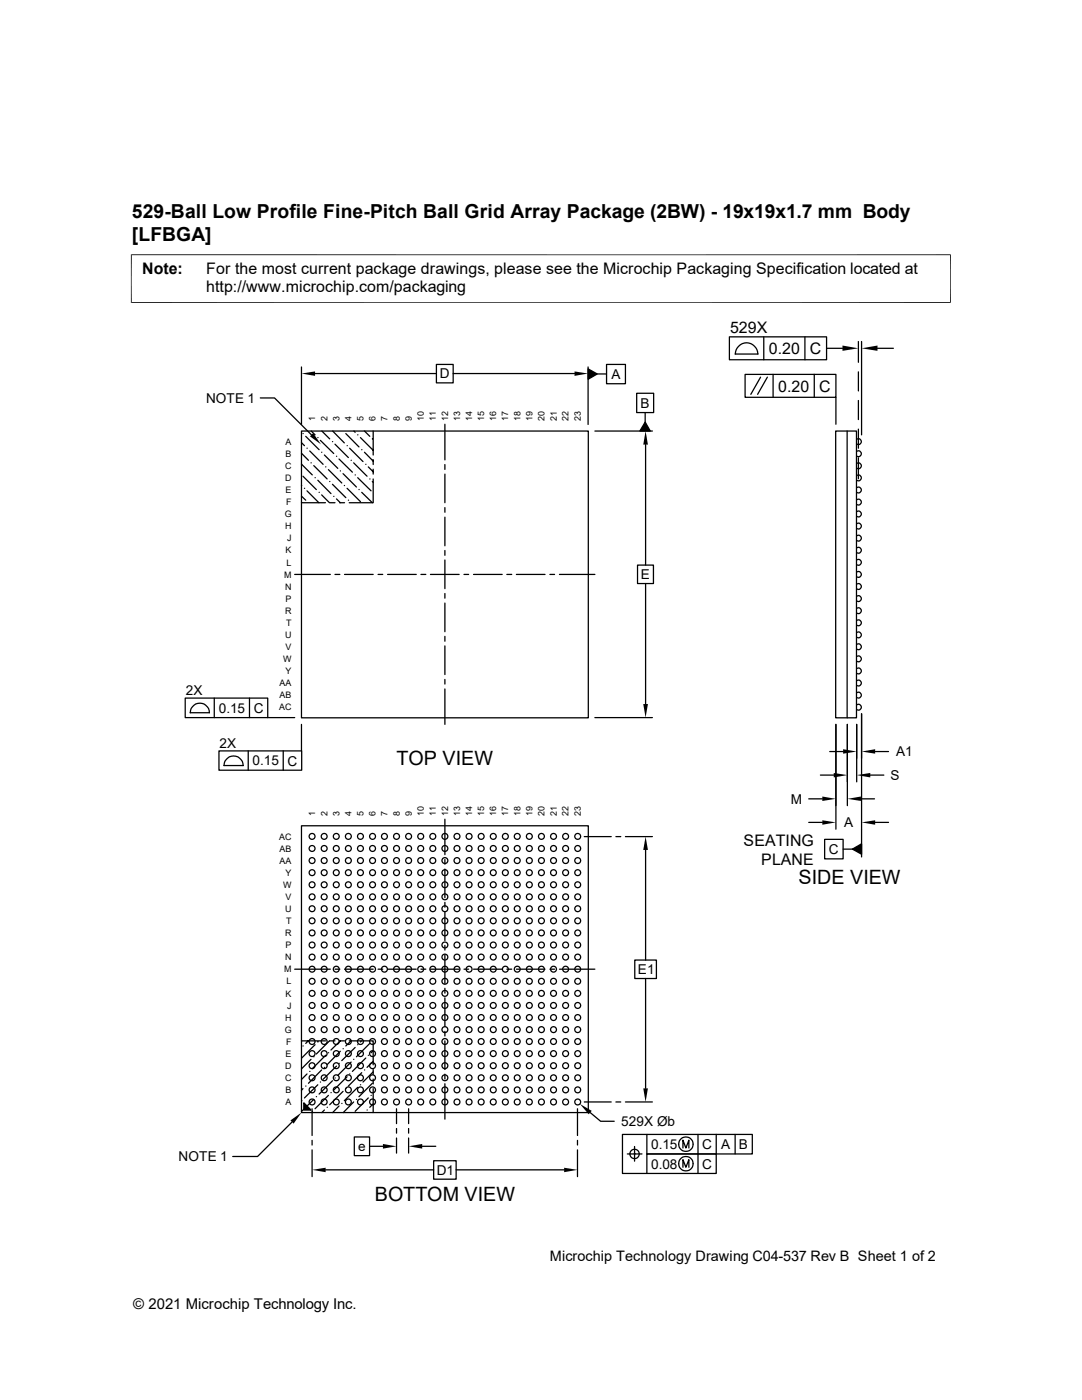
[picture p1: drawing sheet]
<svg xmlns="http://www.w3.org/2000/svg" width="216mm" height="279mm" viewBox="0 0 216 279" stroke-linecap="round" stroke-linejoin="round" font-family="sans-serif">
<g fill="none" stroke="#000" stroke-width=".25">
<path d="M51.9 79.4h2.9l7.3 7.4M60.2 73.2v11.5M62.9 74.5h24.2M87.1 72.7h3.3v3.7h-3.3zM90.4 74.5h24.2M117.3 73.6l1.9 1-1.9 1.1zM117.3 73.2v11.5M119.2 74.6h1.8M121 72.7h3.8v3.9h-3.8zM127 78.5h3.4v3.8h-3.4zM145.5 67.2h19.4v4.6h-19.4zM146.7 70.7h4.6"/>
<path d="M146.7 70.7a2.24 2.24 0 0 1 2.3-2.3 2.24 2.24 0 0 1 2.2 2.3M148.7 74.7h18.1v4.6h-18.1zM151.8 75.3l-2 3.4M152.4 67.2v4.6M153.1 75.3l-1.9 3.4M154.3 74.7v4.6M160.6 67.2v4.6M162.5 74.7v4.6M164.9 69.5h3.2M166.8 79.3v5.4M171.3 68.2v4.1M171.3 74.2v3.8"/>
<path d="M171.3 79.9v3.8M171.9 68.2v18.6M175.1 69.5h3.2M60.2 86h57.2v57.3h-57.2zM60.2 99l.8 .8M60.2 96.9h.1M60.2 92.6l2.1 2.2M60.2 90.5l1.4 1.4M60.2 88.3l.5 .6M60.5 95l2.6 2.7M60.5 86.5h.1M60.7 97.5h.1"/>
<path d="M61 87.1l2.7 2.6M61.3 98l2.3 2.3M61.3 89.5h.1M61.8 90l2.7 2.7M62.1 92.4h.1M62.1 86l.8 .8M62.6 92.9l2.7 2.7M62.9 95.3h.1M63.4 95.8l2.6 2.7M63.4 87.3h.1M63.7 98.3h.1M63.9 87.9l2.7 2.6"/>
<path d="M64.2 98.8l1.5 1.5M64.2 90.3h.1M64.2 86l1.6 1.6M64.7 90.8l2.7 2.7M65 93.2h.1M65.5 93.7l2.7 2.7M65.8 96.1h.1M66.3 96.6l2.7 2.7M66.3 88.1h.1M66.4 86l2.3 2.4M66.6 99.1h.1M66.8 88.6l2.7 2.7"/>
<path d="M67.1 99.6l.8 .7M67.1 91.1h.1M67.6 91.6l2.7 2.6M67.9 94h.1M68.5 94.5l2.6 2.7M68.7 96.9h.1M69 86.5l2.6 2.7M69.3 97.5l2.6 2.6M69.3 88.9h.1M69.5 99.8h.1M69.8 89.5l2.6 2.6M70.1 91.9h.1"/>
<path d="M70.6 92.4l2.6 2.6M70.6 86l.3 .3M70.9 94.8h.1M71.4 95.3l2.6 2.7M71.4 86.8h.1M71.6 97.7h.1M71.9 87.3l2.6 2.6M72.2 98.3l2.1 2M72.2 89.7h.1M72.7 90.3l1.8 1.7M72.7 86l1.1 1.1M73 92.7h.1"/>
<path d="M73.5 93.2l1 .9M73.8 95.6h.1M74.3 96.1l.2 .2M74.3 87.6h.1M74.5 95.6v4.7h-4.8M74.5 86v4.8M74.5 91.7v1M74.5 93.6v1M88.8 84.7v7.1M88.8 92.7v1M88.8 94.6v5.7M118.7 86h11.5"/>
<path d="M128.7 84.2l1.1 1.8h-2.1zM128.7 82.3v1.9M128.8 88.7v24.1M166.8 86h4.1v57.3h-4.1zM169 86v57.3M170.9 99.7a.58 .58 0 0 1 .8 .1 .58 .58 0 0 1 0 .8 .58 .58 0 0 1-.8 .1M170.9 97.3a.58 .58 0 0 1 .8 .1 .58 .58 0 0 1 0 .8 .58 .58 0 0 1-.8 .1M170.9 94.9a.58 .58 0 0 1 .8 .1 .58 .58 0 0 1 0 .8 .58 .58 0 0 1-.8 0M170.9 92.5a.58 .58 0 0 1 .8 .1 .58 .58 0 0 1 0 .8 .58 .58 0 0 1-.8 0M170.9 90.1a.58 .58 0 0 1 .8 .1 .58 .58 0 0 1 0 .7 .58 .58 0 0 1-.8 .1M170.9 87.7a.58 .58 0 0 1 .8 0 .58 .58 0 0 1 0 .8 .58 .58 0 0 1-.8 .1M171.3 85.6v3.9"/>
<path d="M171.3 91.4v4.1M58.8 114.6h7.1M60.2 100.3h4.7M65.9 100.3h.9M66.8 114.6h1M67.8 100.3h.9M68.7 114.6h5.8M75.4 114.6h1M77.3 114.6h5.8M84 114.6h1M85.9 114.6h5.7M88.8 101.3v.9"/>
<path d="M88.8 103.2v5.7M88.8 109.9v.9M88.8 111.8v5.7M88.8 118.4v1M92.6 114.6h.9M94.5 114.6h5.7M101.1 114.6h1M103 114.6h5.8M109.7 114.6h1M111.6 114.6h7.1M127.2 112.8h3.2v3.7h-3.2zM128.8 116.5v24"/>
<path d="M170.9 119a.58 .58 0 0 1 .8 .1 .58 .58 0 0 1 0 .8 .58 .58 0 0 1-.8 0M170.9 116.6a.58 .58 0 0 1 .8 .1 .58 .58 0 0 1 0 .7 .58 .58 0 0 1-.8 .1M170.9 114.2a.58 .58 0 0 1 .8 0 .58 .58 0 0 1 0 .8 .58 .58 0 0 1-.8 .1M170.9 111.8a.58 .58 0 0 1 .8 0 .58 .58 0 0 1 0 .8 .58 .58 0 0 1-.8 .1M170.9 109.3a.58 .58 0 0 1 .8 .1 .58 .58 0 0 1 0 .8 .58 .58 0 0 1-.8 .1M170.9 106.9a.58 .58 0 0 1 .8 .1 .58 .58 0 0 1 0 .8 .58 .58 0 0 1-.8 .1M170.9 104.5a.58 .58 0 0 1 .8 .1 .58 .58 0 0 1 0 .8 .58 .58 0 0 1-.8 .1M170.9 102.1a.58 .58 0 0 1 .8 .1 .58 .58 0 0 1 0 .8 .58 .58 0 0 1-.8 0M37 139.3h16.4v3.9h-16.4zM42.8 139.3v3.9M49.8 139.3v3.9M88.8 120.4v5.7"/>
<path d="M88.8 127v1M88.8 128.9v5.7M88.8 135.6v.9M88.8 137.5v7.1M170.9 138.3a.58 .58 0 0 1 .8 0 .58 .58 0 0 1 0 .8 .58 .58 0 0 1-.8 .1M170.9 135.8a.58 .58 0 0 1 .8 .1 .58 .58 0 0 1 0 .8 .58 .58 0 0 1-.8 .1M170.9 133.4a.58 .58 0 0 1 .8 .1 .58 .58 0 0 1 0 .8 .58 .58 0 0 1-.8 .1M170.9 131a.58 .58 0 0 1 .8 .1 .58 .58 0 0 1 0 .8 .58 .58 0 0 1-.8 .1M170.9 128.6a.58 .58 0 0 1 .8 .1 .58 .58 0 0 1 0 .8 .58 .58 0 0 1-.8 0M170.9 126.2a.58 .58 0 0 1 .8 .1 .58 .58 0 0 1 0 .8 .58 .58 0 0 1-.8 .1M170.9 123.8a.58 .58 0 0 1 .8 .1 .58 .58 0 0 1 0 .8 .58 .58 0 0 1-.8 .1M170.9 121.4a.58 .58 0 0 1 .8 .1 .58 .58 0 0 1 0 .8 .58 .58 0 0 1-.8 0"/>
<path d="M37.9 142.2h3.9a1.9 1.9 0 0 0-1.9-1.9 1.9 1.9 0 0 0-1.9 1.9M43.7 149.9h16.5v3.8h-16.5zM44.7 152.8h3.8a1.9 1.9 0 0 0-1.9-1.9 1.9 1.9 0 0 0-1.9 1.9M49.5 149.9v3.8M53.4 143.2h5.4M56.5 149.9v3.8M60.2 144.6v5.3M118.7 143.2h11.5M161.4 159.4h2.7M163.7 154.7h2.7M165.6 150h2.6M166.8 144.6v20.9"/>
<path d="M169.1 144.6v16.2M170.9 140.7a.58 .58 0 0 1 .8 0 .58 .58 0 0 1 0 .8 .58 .58 0 0 1-.8 .1M170.9 144.6v11.4M171.8 159.4h2.7M171.9 142.5v28.5M173.7 154.7h2.7M174.6 150h2.7M60.2 164.8h57.2v57.2h-57.2zM88.8 163.5v7.1M88.8 171.5v1M88.8 173.4v5.8M116.6 167h5.4"/>
<path d="M122.9 167h1M124.8 167h5.4M128.8 169.6v22M161.4 164.1h2.7M164.5 167.5h3.7v3.9h-3.7zM168.2 169.5h1.9M170.1 169.5l1.8-1.1v2.1zM174.6 164.1h2.7M58.8 193.4h7.1M66.8 193.4h1M68.7 193.4h5.8M75.4 193.4h1"/>
<path d="M77.3 193.4h5.8M84 193.4h1M85.9 193.4h5.7M88.8 180.1v1M88.8 182v5.7M88.8 188.7v.9M88.8 190.6v5.7M88.8 197.2v1M88.8 199.1v5.8M92.6 193.4h.9M94.5 193.4h5.7M101.1 193.4h1"/>
<path d="M103 193.4h5.8M109.7 193.4h1M111.6 193.4h7.1M126.7 191.6h4.3v3.7h-4.3zM128.8 195.3v21.9M60.2 207.7h4.7M60.2 219.7h.1M60.5 208.7h.1M60.5 217.3l-.3 .3M61 216.7h.1M61.3 214.3l-1.1 1.1M61.5 207.7l-.5 .5"/>
<path d="M61.8 213.8h.1M62.1 211.4l-1.9 1.9M62.6 210.9h.1M62.6 219.4l-2.4 2.4M62.9 208.5l-2.7 2.7M63.1 218.9h.1M63.4 207.9h.1M63.4 216.5l-2.7 2.6M63.9 215.9h.1M64.2 213.5l-2.6 2.7M64.7 213h.1M65 210.6l-2.7 2.7"/>
<path d="M65.5 210.1h.1M65.5 218.6l-2.6 2.7M65.7 207.7l-2.6 2.7M65.9 207.7h.9M66 218.1h.1M66.3 215.7l-2.6 2.7M66.8 215.1h.1M67.1 212.8l-2.6 2.6M67.6 212.2h.1M67.8 207.7h.9M67.9 207.7l-1.9 1.9M67.9 209.8l-2.6 2.7"/>
<path d="M68.5 209.3h.1M68.5 217.8l-2.7 2.7M69 217.3h.1M69.3 214.9l-2.7 2.7M69.7 207.7h4.8v4.8M69.8 214.3h.1M70 207.7l-1 1M70.1 212l-2.7 2.6M70.6 211.4h.1M70.6 219.9l-2.1 2.1M70.9 209l-2.7 2.7M71.1 219.4h.1"/>
<path d="M71.4 208.5h.1M71.4 217l-2.7 2.7M71.9 216.5h.1M72.1 207.7l-.2 .2M72.2 214.1l-2.7 2.6M72.7 213.5h.1M73 211.2l-2.7 2.6M73.5 210.6h.1M73.5 219.1l-2.6 2.7M73.8 208.2l-2.7 2.7M74 218.6h.1M74.3 216.2l-2.7 2.7"/>
<path d="M74.5 213.4v1M74.5 215.3v1M74.5 217.3v4.7M74.5 209.7l-.5 .4M74.5 211.8l-1.3 1.2M74.5 213.9l-2.1 2M88.8 205.8v1M88.8 207.7v5.7M88.8 214.4v.9M88.8 216.3v7.1M116.6 219.9h5.4M122.9 219.9h1"/>
<path d="M124.8 219.9h5.4M58.3 223.9l-6.9 6.9h-5M60.6 220.1l1.5 1.4h-1.5zM62.3 221.3v5.3M62.3 227.6v.9M62.3 229.5v5.3M62.3 221.8h.1M64.7 221.5l-.5 .5M65 233.5h21.5M65.3 221h.1M67.6 220.7l-1.2 1.3M68.2 220.2h.1"/>
<path d="M70.7 226.9h3v3.7h-3zM73.2 221.5h.1M73.7 228.8h2.7M74.5 220.3l-.7 .7M79.1 221.3v2.9M79.1 225.2v.9M79.1 227.1v3M81.5 221.3v2.9M81.5 225.2v.9M81.5 227.1v3M84.2 228.8h2.8M86.5 231.6h4.5v3.7h-4.5z"/>
<path d="M91 233.5h21.6M115.2 221.3v5.3M115.2 227.6v.9M115.2 229.5v5.3M117.8 222l2 1.8h2.8M125.2 230.3h2.9M126.6 228.8v2.9M129.1 226.4v3.9h13.8v3.9h-18.7v-7.8h25.9v3.9h-21v3.9M136.3 229.1v-1.6l.6 1.6 .6-1.6v1.6M136.3 233v-1.6l.6 1.6 .6-1.6v1.6M139.3 226.4v7.8M142.9 226.4v3.9"/>
<path d="M146.7 226.4v3.9"/>
<circle cx="62.3" cy="179" r=".59"/>
<circle cx="62.3" cy="169.3" r=".59"/>
<circle cx="62.3" cy="174.2" r=".59"/>
<circle cx="62.3" cy="171.8" r=".59"/>
<circle cx="62.3" cy="166.9" r=".59"/>
<circle cx="62.3" cy="176.6" r=".59"/>
<circle cx="64.7" cy="179" r=".59"/>
<circle cx="64.7" cy="171.8" r=".59"/>
<circle cx="64.7" cy="166.9" r=".59"/>
<circle cx="64.7" cy="176.6" r=".59"/>
<circle cx="64.7" cy="174.2" r=".59"/>
<circle cx="64.7" cy="169.3" r=".59"/>
<circle cx="67.1" cy="179" r=".59"/>
<circle cx="67.1" cy="174.2" r=".59"/>
<circle cx="67.1" cy="169.3" r=".59"/>
<circle cx="67.1" cy="171.8" r=".59"/>
<circle cx="67.1" cy="166.9" r=".59"/>
<circle cx="67.1" cy="176.6" r=".59"/>
<circle cx="69.5" cy="179" r=".59"/>
<circle cx="69.5" cy="169.3" r=".59"/>
<circle cx="69.5" cy="171.8" r=".59"/>
<circle cx="69.5" cy="174.2" r=".59"/>
<circle cx="69.5" cy="166.9" r=".59"/>
<circle cx="69.5" cy="176.6" r=".59"/>
<circle cx="71.9" cy="174.2" r=".59"/>
<circle cx="71.9" cy="169.3" r=".59"/>
<circle cx="71.9" cy="179" r=".59"/>
<circle cx="71.9" cy="176.6" r=".59"/>
<circle cx="71.9" cy="171.8" r=".59"/>
<circle cx="71.9" cy="166.9" r=".59"/>
<circle cx="74.3" cy="174.2" r=".59"/>
<circle cx="74.3" cy="169.3" r=".59"/>
<circle cx="74.3" cy="179" r=".59"/>
<circle cx="74.3" cy="171.8" r=".59"/>
<circle cx="74.3" cy="176.6" r=".59"/>
<circle cx="74.3" cy="166.9" r=".59"/>
<circle cx="76.7" cy="176.6" r=".59"/>
<circle cx="76.7" cy="169.3" r=".59"/>
<circle cx="76.7" cy="179" r=".59"/>
<circle cx="76.7" cy="171.8" r=".59"/>
<circle cx="76.7" cy="166.9" r=".59"/>
<circle cx="76.7" cy="174.2" r=".59"/>
<circle cx="79.1" cy="174.2" r=".59"/>
<circle cx="79.1" cy="169.3" r=".59"/>
<circle cx="79.1" cy="179" r=".59"/>
<circle cx="79.1" cy="176.6" r=".59"/>
<circle cx="79.1" cy="171.8" r=".59"/>
<circle cx="79.1" cy="166.9" r=".59"/>
<circle cx="81.5" cy="179" r=".59"/>
<circle cx="81.5" cy="171.8" r=".59"/>
<circle cx="81.5" cy="166.9" r=".59"/>
<circle cx="81.5" cy="174.2" r=".59"/>
<circle cx="81.5" cy="169.3" r=".59"/>
<circle cx="81.5" cy="176.6" r=".59"/>
<circle cx="83.9" cy="176.6" r=".59"/>
<circle cx="83.9" cy="179" r=".59"/>
<circle cx="83.9" cy="169.3" r=".59"/>
<circle cx="83.9" cy="171.8" r=".59"/>
<circle cx="83.9" cy="166.9" r=".59"/>
<circle cx="83.9" cy="174.2" r=".59"/>
<circle cx="86.4" cy="176.6" r=".59"/>
<circle cx="86.4" cy="174.2" r=".59"/>
<circle cx="86.4" cy="169.3" r=".59"/>
<circle cx="86.4" cy="179" r=".59"/>
<circle cx="86.4" cy="166.9" r=".59"/>
<circle cx="86.4" cy="171.8" r=".59"/>
<circle cx="88.8" cy="174.2" r=".59"/>
<circle cx="88.8" cy="169.3" r=".59"/>
<circle cx="88.8" cy="179" r=".59"/>
<circle cx="88.8" cy="171.8" r=".59"/>
<circle cx="88.8" cy="166.9" r=".59"/>
<circle cx="88.8" cy="176.6" r=".59"/>
<circle cx="91.2" cy="166.9" r=".59"/>
<circle cx="91.2" cy="176.6" r=".59"/>
<circle cx="91.2" cy="179" r=".59"/>
<circle cx="91.2" cy="171.8" r=".59"/>
<circle cx="91.2" cy="169.3" r=".59"/>
<circle cx="91.2" cy="174.2" r=".59"/>
<circle cx="93.6" cy="174.2" r=".59"/>
<circle cx="93.6" cy="169.3" r=".59"/>
<circle cx="93.6" cy="176.6" r=".59"/>
<circle cx="93.6" cy="166.9" r=".59"/>
<circle cx="93.6" cy="171.8" r=".59"/>
<circle cx="93.6" cy="179" r=".59"/>
<circle cx="96" cy="174.2" r=".59"/>
<circle cx="96" cy="169.3" r=".59"/>
<circle cx="96" cy="179" r=".59"/>
<circle cx="96" cy="171.8" r=".59"/>
<circle cx="96" cy="176.6" r=".59"/>
<circle cx="96" cy="166.9" r=".59"/>
<circle cx="98.4" cy="176.6" r=".59"/>
<circle cx="98.4" cy="166.9" r=".59"/>
<circle cx="98.4" cy="179" r=".59"/>
<circle cx="98.4" cy="174.2" r=".59"/>
<circle cx="98.4" cy="171.8" r=".59"/>
<circle cx="98.4" cy="169.3" r=".59"/>
<circle cx="100.8" cy="174.2" r=".59"/>
<circle cx="100.8" cy="176.6" r=".59"/>
<circle cx="100.8" cy="169.3" r=".59"/>
<circle cx="100.8" cy="171.8" r=".59"/>
<circle cx="100.8" cy="166.9" r=".59"/>
<circle cx="100.8" cy="179" r=".59"/>
<circle cx="103.2" cy="176.6" r=".59"/>
<circle cx="103.2" cy="179" r=".59"/>
<circle cx="103.2" cy="171.8" r=".59"/>
<circle cx="103.2" cy="166.9" r=".59"/>
<circle cx="103.2" cy="174.2" r=".59"/>
<circle cx="103.2" cy="169.3" r=".59"/>
<circle cx="105.6" cy="179" r=".59"/>
<circle cx="105.6" cy="166.9" r=".59"/>
<circle cx="105.6" cy="176.6" r=".59"/>
<circle cx="105.6" cy="174.2" r=".59"/>
<circle cx="105.6" cy="171.8" r=".59"/>
<circle cx="105.6" cy="169.3" r=".59"/>
<circle cx="108" cy="179" r=".59"/>
<circle cx="108" cy="166.9" r=".59"/>
<circle cx="108" cy="176.6" r=".59"/>
<circle cx="108" cy="174.2" r=".59"/>
<circle cx="108" cy="169.3" r=".59"/>
<circle cx="108" cy="171.8" r=".59"/>
<circle cx="110.4" cy="176.6" r=".59"/>
<circle cx="110.4" cy="169.3" r=".59"/>
<circle cx="110.4" cy="179" r=".59"/>
<circle cx="110.4" cy="171.8" r=".59"/>
<circle cx="110.4" cy="166.9" r=".59"/>
<circle cx="110.4" cy="174.2" r=".59"/>
<circle cx="112.9" cy="179" r=".59"/>
<circle cx="112.9" cy="174.2" r=".59"/>
<circle cx="112.9" cy="171.8" r=".59"/>
<circle cx="112.9" cy="169.3" r=".59"/>
<circle cx="112.9" cy="176.6" r=".59"/>
<circle cx="112.9" cy="166.9" r=".59"/>
<circle cx="115.3" cy="179" r=".59"/>
<circle cx="115.3" cy="171.8" r=".59"/>
<circle cx="115.3" cy="174.2" r=".59"/>
<circle cx="115.3" cy="176.6" r=".59"/>
<circle cx="115.3" cy="169.3" r=".59"/>
<circle cx="115.3" cy="166.9" r=".59"/>
<circle cx="62.3" cy="195.8" r=".59"/>
<circle cx="62.3" cy="191" r=".59"/>
<circle cx="62.3" cy="183.8" r=".59"/>
<circle cx="62.3" cy="198.3" r=".59"/>
<circle cx="62.3" cy="193.4" r=".59"/>
<circle cx="62.3" cy="186.2" r=".59"/>
<circle cx="62.3" cy="181.4" r=".59"/>
<circle cx="62.3" cy="188.6" r=".59"/>
<circle cx="64.7" cy="195.8" r=".59"/>
<circle cx="64.7" cy="188.6" r=".59"/>
<circle cx="64.7" cy="191" r=".59"/>
<circle cx="64.7" cy="181.4" r=".59"/>
<circle cx="64.7" cy="183.8" r=".59"/>
<circle cx="64.7" cy="193.4" r=".59"/>
<circle cx="64.7" cy="186.2" r=".59"/>
<circle cx="64.7" cy="198.3" r=".59"/>
<circle cx="67.1" cy="191" r=".59"/>
<circle cx="67.1" cy="183.8" r=".59"/>
<circle cx="67.1" cy="195.8" r=".59"/>
<circle cx="67.1" cy="181.4" r=".59"/>
<circle cx="67.1" cy="188.6" r=".59"/>
<circle cx="67.1" cy="198.3" r=".59"/>
<circle cx="67.1" cy="193.4" r=".59"/>
<circle cx="67.1" cy="186.2" r=".59"/>
<circle cx="69.5" cy="195.8" r=".59"/>
<circle cx="69.5" cy="188.6" r=".59"/>
<circle cx="69.5" cy="181.4" r=".59"/>
<circle cx="69.5" cy="183.8" r=".59"/>
<circle cx="69.5" cy="193.4" r=".59"/>
<circle cx="69.5" cy="191" r=".59"/>
<circle cx="69.5" cy="198.3" r=".59"/>
<circle cx="69.5" cy="186.2" r=".59"/>
<circle cx="71.9" cy="188.6" r=".59"/>
<circle cx="71.9" cy="181.4" r=".59"/>
<circle cx="71.9" cy="198.3" r=".59"/>
<circle cx="71.9" cy="195.8" r=".59"/>
<circle cx="71.9" cy="186.2" r=".59"/>
<circle cx="71.9" cy="191" r=".59"/>
<circle cx="71.9" cy="183.8" r=".59"/>
<circle cx="71.9" cy="193.4" r=".59"/>
<circle cx="74.3" cy="191" r=".59"/>
<circle cx="74.3" cy="181.4" r=".59"/>
<circle cx="74.3" cy="188.6" r=".59"/>
<circle cx="74.3" cy="195.8" r=".59"/>
<circle cx="74.3" cy="198.3" r=".59"/>
<circle cx="74.3" cy="193.4" r=".59"/>
<circle cx="74.3" cy="183.8" r=".59"/>
<circle cx="74.3" cy="186.2" r=".59"/>
<circle cx="76.7" cy="191" r=".59"/>
<circle cx="76.7" cy="188.6" r=".59"/>
<circle cx="76.7" cy="195.8" r=".59"/>
<circle cx="76.7" cy="198.3" r=".59"/>
<circle cx="76.7" cy="193.4" r=".59"/>
<circle cx="76.7" cy="186.2" r=".59"/>
<circle cx="76.7" cy="183.8" r=".59"/>
<circle cx="76.7" cy="181.4" r=".59"/>
<circle cx="79.1" cy="181.4" r=".59"/>
<circle cx="79.1" cy="191" r=".59"/>
<circle cx="79.1" cy="183.8" r=".59"/>
<circle cx="79.1" cy="193.4" r=".59"/>
<circle cx="79.1" cy="188.6" r=".59"/>
<circle cx="79.1" cy="195.8" r=".59"/>
<circle cx="79.1" cy="198.3" r=".59"/>
<circle cx="79.1" cy="186.2" r=".59"/>
<circle cx="81.5" cy="186.2" r=".59"/>
<circle cx="81.5" cy="188.6" r=".59"/>
<circle cx="81.5" cy="195.8" r=".59"/>
<circle cx="81.5" cy="191" r=".59"/>
<circle cx="81.5" cy="183.8" r=".59"/>
<circle cx="81.5" cy="198.3" r=".59"/>
<circle cx="81.5" cy="193.4" r=".59"/>
<circle cx="81.5" cy="181.4" r=".59"/>
<circle cx="83.9" cy="191" r=".59"/>
<circle cx="83.9" cy="183.8" r=".59"/>
<circle cx="83.9" cy="186.2" r=".59"/>
<circle cx="83.9" cy="195.8" r=".59"/>
<circle cx="83.9" cy="188.6" r=".59"/>
<circle cx="83.9" cy="198.3" r=".59"/>
<circle cx="83.9" cy="181.4" r=".59"/>
<circle cx="83.9" cy="193.4" r=".59"/>
<circle cx="86.4" cy="188.6" r=".59"/>
<circle cx="86.4" cy="191" r=".59"/>
<circle cx="86.4" cy="193.4" r=".59"/>
<circle cx="86.4" cy="181.4" r=".59"/>
<circle cx="86.4" cy="195.8" r=".59"/>
<circle cx="86.4" cy="198.3" r=".59"/>
<circle cx="86.4" cy="183.8" r=".59"/>
<circle cx="86.4" cy="186.2" r=".59"/>
<circle cx="88.8" cy="191" r=".59"/>
<circle cx="88.8" cy="183.8" r=".59"/>
<circle cx="88.8" cy="195.8" r=".59"/>
<circle cx="88.8" cy="198.3" r=".59"/>
<circle cx="88.8" cy="193.4" r=".59"/>
<circle cx="88.8" cy="186.2" r=".59"/>
<circle cx="88.8" cy="181.4" r=".59"/>
<circle cx="88.8" cy="188.6" r=".59"/>
<circle cx="91.2" cy="195.8" r=".59"/>
<circle cx="91.2" cy="191" r=".59"/>
<circle cx="91.2" cy="183.8" r=".59"/>
<circle cx="91.2" cy="188.6" r=".59"/>
<circle cx="91.2" cy="198.3" r=".59"/>
<circle cx="91.2" cy="186.2" r=".59"/>
<circle cx="91.2" cy="181.4" r=".59"/>
<circle cx="91.2" cy="193.4" r=".59"/>
<circle cx="93.6" cy="191" r=".59"/>
<circle cx="93.6" cy="181.4" r=".59"/>
<circle cx="93.6" cy="193.4" r=".59"/>
<circle cx="93.6" cy="195.8" r=".59"/>
<circle cx="93.6" cy="183.8" r=".59"/>
<circle cx="93.6" cy="198.3" r=".59"/>
<circle cx="93.6" cy="186.2" r=".59"/>
<circle cx="93.6" cy="188.6" r=".59"/>
<circle cx="96" cy="195.8" r=".59"/>
<circle cx="96" cy="188.6" r=".59"/>
<circle cx="96" cy="186.2" r=".59"/>
<circle cx="96" cy="191" r=".59"/>
<circle cx="96" cy="183.8" r=".59"/>
<circle cx="96" cy="198.3" r=".59"/>
<circle cx="96" cy="193.4" r=".59"/>
<circle cx="96" cy="181.4" r=".59"/>
<circle cx="98.4" cy="191" r=".59"/>
<circle cx="98.4" cy="183.8" r=".59"/>
<circle cx="98.4" cy="193.4" r=".59"/>
<circle cx="98.4" cy="195.8" r=".59"/>
<circle cx="98.4" cy="198.3" r=".59"/>
<circle cx="98.4" cy="186.2" r=".59"/>
<circle cx="98.4" cy="181.4" r=".59"/>
<circle cx="98.4" cy="188.6" r=".59"/>
<circle cx="100.8" cy="191" r=".59"/>
<circle cx="100.8" cy="193.4" r=".59"/>
<circle cx="100.8" cy="183.8" r=".59"/>
<circle cx="100.8" cy="181.4" r=".59"/>
<circle cx="100.8" cy="188.6" r=".59"/>
<circle cx="100.8" cy="198.3" r=".59"/>
<circle cx="100.8" cy="195.8" r=".59"/>
<circle cx="100.8" cy="186.2" r=".59"/>
<circle cx="103.2" cy="191" r=".59"/>
<circle cx="103.2" cy="188.6" r=".59"/>
<circle cx="103.2" cy="183.8" r=".59"/>
<circle cx="103.2" cy="181.4" r=".59"/>
<circle cx="103.2" cy="195.8" r=".59"/>
<circle cx="103.2" cy="198.3" r=".59"/>
<circle cx="103.2" cy="193.4" r=".59"/>
<circle cx="103.2" cy="186.2" r=".59"/>
<circle cx="105.6" cy="193.4" r=".59"/>
<circle cx="105.6" cy="195.8" r=".59"/>
<circle cx="105.6" cy="191" r=".59"/>
<circle cx="105.6" cy="183.8" r=".59"/>
<circle cx="105.6" cy="198.3" r=".59"/>
<circle cx="105.6" cy="188.6" r=".59"/>
<circle cx="105.6" cy="186.2" r=".59"/>
<circle cx="105.6" cy="181.4" r=".59"/>
<circle cx="108" cy="181.4" r=".59"/>
<circle cx="108" cy="183.8" r=".59"/>
<circle cx="108" cy="193.4" r=".59"/>
<circle cx="108" cy="191" r=".59"/>
<circle cx="108" cy="188.6" r=".59"/>
<circle cx="108" cy="195.8" r=".59"/>
<circle cx="108" cy="198.3" r=".59"/>
<circle cx="108" cy="186.2" r=".59"/>
<circle cx="110.4" cy="188.6" r=".59"/>
<circle cx="110.4" cy="191" r=".59"/>
<circle cx="110.4" cy="195.8" r=".59"/>
<circle cx="110.4" cy="198.3" r=".59"/>
<circle cx="110.4" cy="183.8" r=".59"/>
<circle cx="110.4" cy="193.4" r=".59"/>
<circle cx="110.4" cy="186.2" r=".59"/>
<circle cx="110.4" cy="181.4" r=".59"/>
<circle cx="112.9" cy="195.8" r=".59"/>
<circle cx="112.9" cy="188.6" r=".59"/>
<circle cx="112.9" cy="198.3" r=".59"/>
<circle cx="112.9" cy="193.4" r=".59"/>
<circle cx="112.9" cy="191" r=".59"/>
<circle cx="112.9" cy="186.2" r=".59"/>
<circle cx="112.9" cy="183.8" r=".59"/>
<circle cx="112.9" cy="181.4" r=".59"/>
<circle cx="115.3" cy="195.8" r=".59"/>
<circle cx="115.3" cy="191" r=".59"/>
<circle cx="115.3" cy="183.8" r=".59"/>
<circle cx="115.3" cy="188.6" r=".59"/>
<circle cx="115.3" cy="193.4" r=".59"/>
<circle cx="115.3" cy="181.4" r=".59"/>
<circle cx="115.3" cy="198.3" r=".59"/>
<circle cx="115.3" cy="186.2" r=".59"/>
<circle cx="62.3" cy="200.7" r=".59"/>
<circle cx="62.3" cy="219.9" r=".59"/>
<circle cx="62.3" cy="217.5" r=".59"/>
<circle cx="62.3" cy="212.7" r=".59"/>
<circle cx="62.3" cy="203.1" r=".59"/>
<circle cx="62.3" cy="215.1" r=".59"/>
<circle cx="62.3" cy="205.5" r=".59"/>
<circle cx="62.3" cy="210.3" r=".59"/>
<circle cx="62.3" cy="207.9" r=".59"/>
<circle cx="64.7" cy="219.9" r=".59"/>
<circle cx="64.7" cy="203.1" r=".59"/>
<circle cx="64.7" cy="215.1" r=".59"/>
<circle cx="64.7" cy="200.7" r=".59"/>
<circle cx="64.7" cy="217.5" r=".59"/>
<circle cx="64.7" cy="205.5" r=".59"/>
<circle cx="64.7" cy="210.3" r=".59"/>
<circle cx="64.7" cy="207.9" r=".59"/>
<circle cx="64.7" cy="212.7" r=".59"/>
<circle cx="67.1" cy="219.9" r=".59"/>
<circle cx="67.1" cy="200.7" r=".59"/>
<circle cx="67.1" cy="210.3" r=".59"/>
<circle cx="67.1" cy="203.1" r=".59"/>
<circle cx="67.1" cy="217.5" r=".59"/>
<circle cx="67.1" cy="215.1" r=".59"/>
<circle cx="67.1" cy="205.5" r=".59"/>
<circle cx="67.1" cy="212.7" r=".59"/>
<circle cx="67.1" cy="207.9" r=".59"/>
<circle cx="69.5" cy="219.9" r=".59"/>
<circle cx="69.5" cy="200.7" r=".59"/>
<circle cx="69.5" cy="212.7" r=".59"/>
<circle cx="69.5" cy="203.1" r=".59"/>
<circle cx="69.5" cy="217.5" r=".59"/>
<circle cx="69.5" cy="210.3" r=".59"/>
<circle cx="69.5" cy="207.9" r=".59"/>
<circle cx="69.5" cy="215.1" r=".59"/>
<circle cx="69.5" cy="205.5" r=".59"/>
<circle cx="71.9" cy="217.5" r=".59"/>
<circle cx="71.9" cy="205.5" r=".59"/>
<circle cx="71.9" cy="200.7" r=".59"/>
<circle cx="71.9" cy="219.9" r=".59"/>
<circle cx="71.9" cy="212.7" r=".59"/>
<circle cx="71.9" cy="203.1" r=".59"/>
<circle cx="71.9" cy="210.3" r=".59"/>
<circle cx="71.9" cy="215.1" r=".59"/>
<circle cx="71.9" cy="207.9" r=".59"/>
<circle cx="74.3" cy="200.7" r=".59"/>
<circle cx="74.3" cy="219.9" r=".59"/>
<circle cx="74.3" cy="203.1" r=".59"/>
<circle cx="74.3" cy="217.5" r=".59"/>
<circle cx="74.3" cy="210.3" r=".59"/>
<circle cx="74.3" cy="205.5" r=".59"/>
<circle cx="74.3" cy="212.7" r=".59"/>
<circle cx="74.3" cy="207.9" r=".59"/>
<circle cx="74.3" cy="215.1" r=".59"/>
<circle cx="76.7" cy="203.1" r=".59"/>
<circle cx="76.7" cy="215.1" r=".59"/>
<circle cx="76.7" cy="207.9" r=".59"/>
<circle cx="76.7" cy="200.7" r=".59"/>
<circle cx="76.7" cy="219.9" r=".59"/>
<circle cx="76.7" cy="210.3" r=".59"/>
<circle cx="76.7" cy="217.5" r=".59"/>
<circle cx="76.7" cy="212.7" r=".59"/>
<circle cx="76.7" cy="205.5" r=".59"/>
<circle cx="79.1" cy="219.9" r=".59"/>
<circle cx="79.1" cy="203.1" r=".59"/>
<circle cx="79.1" cy="217.5" r=".59"/>
<circle cx="79.1" cy="200.7" r=".59"/>
<circle cx="79.1" cy="210.3" r=".59"/>
<circle cx="79.1" cy="205.5" r=".59"/>
<circle cx="79.1" cy="212.7" r=".59"/>
<circle cx="79.1" cy="207.9" r=".59"/>
<circle cx="79.1" cy="215.1" r=".59"/>
<circle cx="81.5" cy="219.9" r=".59"/>
<circle cx="81.5" cy="200.7" r=".59"/>
<circle cx="81.5" cy="212.7" r=".59"/>
<circle cx="81.5" cy="203.1" r=".59"/>
<circle cx="81.5" cy="217.5" r=".59"/>
<circle cx="81.5" cy="215.1" r=".59"/>
<circle cx="81.5" cy="210.3" r=".59"/>
<circle cx="81.5" cy="205.5" r=".59"/>
<circle cx="81.5" cy="207.9" r=".59"/>
<circle cx="83.9" cy="219.9" r=".59"/>
<circle cx="83.9" cy="212.7" r=".59"/>
<circle cx="83.9" cy="207.9" r=".59"/>
<circle cx="83.9" cy="203.1" r=".59"/>
<circle cx="83.9" cy="200.7" r=".59"/>
<circle cx="83.9" cy="217.5" r=".59"/>
<circle cx="83.9" cy="215.1" r=".59"/>
<circle cx="83.9" cy="205.5" r=".59"/>
<circle cx="83.9" cy="210.3" r=".59"/>
<circle cx="86.4" cy="219.9" r=".59"/>
<circle cx="86.4" cy="217.5" r=".59"/>
<circle cx="86.4" cy="205.5" r=".59"/>
<circle cx="86.4" cy="200.7" r=".59"/>
<circle cx="86.4" cy="212.7" r=".59"/>
<circle cx="86.4" cy="207.9" r=".59"/>
<circle cx="86.4" cy="203.1" r=".59"/>
<circle cx="86.4" cy="210.3" r=".59"/>
<circle cx="86.4" cy="215.1" r=".59"/>
<circle cx="88.8" cy="219.9" r=".59"/>
<circle cx="88.8" cy="215.1" r=".59"/>
<circle cx="88.8" cy="200.7" r=".59"/>
<circle cx="88.8" cy="212.7" r=".59"/>
<circle cx="88.8" cy="207.9" r=".59"/>
<circle cx="88.8" cy="203.1" r=".59"/>
<circle cx="88.8" cy="217.5" r=".59"/>
<circle cx="88.8" cy="205.5" r=".59"/>
<circle cx="88.8" cy="210.3" r=".59"/>
<circle cx="91.2" cy="219.9" r=".59"/>
<circle cx="91.2" cy="212.7" r=".59"/>
<circle cx="91.2" cy="207.9" r=".59"/>
<circle cx="91.2" cy="203.1" r=".59"/>
<circle cx="91.2" cy="200.7" r=".59"/>
<circle cx="91.2" cy="217.5" r=".59"/>
<circle cx="91.2" cy="205.5" r=".59"/>
<circle cx="91.2" cy="210.3" r=".59"/>
<circle cx="91.2" cy="215.1" r=".59"/>
<circle cx="93.6" cy="219.9" r=".59"/>
<circle cx="93.6" cy="205.5" r=".59"/>
<circle cx="93.6" cy="210.3" r=".59"/>
<circle cx="93.6" cy="212.7" r=".59"/>
<circle cx="93.6" cy="203.1" r=".59"/>
<circle cx="93.6" cy="200.7" r=".59"/>
<circle cx="93.6" cy="217.5" r=".59"/>
<circle cx="93.6" cy="207.9" r=".59"/>
<circle cx="93.6" cy="215.1" r=".59"/>
<circle cx="96" cy="215.1" r=".59"/>
<circle cx="96" cy="219.9" r=".59"/>
<circle cx="96" cy="203.1" r=".59"/>
<circle cx="96" cy="200.7" r=".59"/>
<circle cx="96" cy="217.5" r=".59"/>
<circle cx="96" cy="207.9" r=".59"/>
<circle cx="96" cy="205.5" r=".59"/>
<circle cx="96" cy="210.3" r=".59"/>
<circle cx="96" cy="212.7" r=".59"/>
<circle cx="98.4" cy="219.9" r=".59"/>
<circle cx="98.4" cy="215.1" r=".59"/>
<circle cx="98.4" cy="200.7" r=".59"/>
<circle cx="98.4" cy="212.7" r=".59"/>
<circle cx="98.4" cy="207.9" r=".59"/>
<circle cx="98.4" cy="203.1" r=".59"/>
<circle cx="98.4" cy="210.3" r=".59"/>
<circle cx="98.4" cy="217.5" r=".59"/>
<circle cx="98.4" cy="205.5" r=".59"/>
<circle cx="100.8" cy="219.9" r=".59"/>
<circle cx="100.8" cy="207.9" r=".59"/>
<circle cx="100.8" cy="203.1" r=".59"/>
<circle cx="100.8" cy="215.1" r=".59"/>
<circle cx="100.8" cy="212.7" r=".59"/>
<circle cx="100.8" cy="217.5" r=".59"/>
<circle cx="100.8" cy="210.3" r=".59"/>
<circle cx="100.8" cy="200.7" r=".59"/>
<circle cx="100.8" cy="205.5" r=".59"/>
<circle cx="103.2" cy="219.9" r=".59"/>
<circle cx="103.2" cy="212.7" r=".59"/>
<circle cx="103.2" cy="207.9" r=".59"/>
<circle cx="103.2" cy="200.7" r=".59"/>
<circle cx="103.2" cy="215.1" r=".59"/>
<circle cx="103.2" cy="210.3" r=".59"/>
<circle cx="103.2" cy="203.1" r=".59"/>
<circle cx="103.2" cy="217.5" r=".59"/>
<circle cx="103.2" cy="205.5" r=".59"/>
<circle cx="105.6" cy="219.9" r=".59"/>
<circle cx="105.6" cy="215.1" r=".59"/>
<circle cx="105.6" cy="207.9" r=".59"/>
<circle cx="105.6" cy="212.7" r=".59"/>
<circle cx="105.6" cy="200.7" r=".59"/>
<circle cx="105.6" cy="217.5" r=".59"/>
<circle cx="105.6" cy="203.1" r=".59"/>
<circle cx="105.6" cy="205.5" r=".59"/>
<circle cx="105.6" cy="210.3" r=".59"/>
<circle cx="108" cy="219.9" r=".59"/>
<circle cx="108" cy="200.7" r=".59"/>
<circle cx="108" cy="203.1" r=".59"/>
<circle cx="108" cy="217.5" r=".59"/>
<circle cx="108" cy="212.7" r=".59"/>
<circle cx="108" cy="210.3" r=".59"/>
<circle cx="108" cy="205.5" r=".59"/>
<circle cx="108" cy="207.9" r=".59"/>
<circle cx="108" cy="215.1" r=".59"/>
<circle cx="110.4" cy="200.7" r=".59"/>
<circle cx="110.4" cy="219.9" r=".59"/>
<circle cx="110.4" cy="212.7" r=".59"/>
<circle cx="110.4" cy="203.1" r=".59"/>
<circle cx="110.4" cy="210.3" r=".59"/>
<circle cx="110.4" cy="207.9" r=".59"/>
<circle cx="110.4" cy="215.1" r=".59"/>
<circle cx="110.4" cy="205.5" r=".59"/>
<circle cx="110.4" cy="217.5" r=".59"/>
<circle cx="112.9" cy="215.1" r=".59"/>
<circle cx="112.9" cy="200.7" r=".59"/>
<circle cx="112.9" cy="219.9" r=".59"/>
<circle cx="112.9" cy="212.7" r=".59"/>
<circle cx="112.9" cy="203.1" r=".59"/>
<circle cx="112.9" cy="207.9" r=".59"/>
<circle cx="112.9" cy="205.5" r=".59"/>
<circle cx="112.9" cy="210.3" r=".59"/>
<circle cx="112.9" cy="217.5" r=".59"/>
<circle cx="115.3" cy="217.5" r=".59"/>
<circle cx="115.3" cy="203.1" r=".59"/>
<circle cx="115.3" cy="200.7" r=".59"/>
<circle cx="115.3" cy="219.9" r=".59"/>
<circle cx="115.3" cy="205.5" r=".59"/>
<circle cx="115.3" cy="207.9" r=".59"/>
<circle cx="115.3" cy="210.3" r=".59"/>
<circle cx="115.3" cy="212.7" r=".59"/>
<circle cx="115.3" cy="215.1" r=".59"/>
<circle cx="126.6" cy="230.3" r=".94"/>
<circle cx="136.9" cy="232.2" r="1.45"/>
<circle cx="136.9" cy="228.3" r="1.45"/>
</g>
<g fill="#000">
<path d="M60.2 74.5l2.7-.4v.9zM114.6 74.1l2.7 .4-2.7 .5zM117.3 73.6l1.9 1-1.9 1.1zM168.1 69l3.2 .5-3.2 .5zM171.9 69.5l3.2-.5v1zM62.5 86.4l1.6 2.3-2.3-1.6zM128.8 86l.5 2.7h-.9zM128.7 84.2l1.1 1.8h-2.1zM128.4 140.5h.9l-.5 2.7zM164.1 159l2.7 .4-2.7 .5zM166.4 154.3l2.7 .4-2.7 .5zM168.2 149.5l2.7 .5-2.7 .4z"/>
<path d="M169.1 159.4l2.7-.4v.9zM170.9 154.7l2.8-.4v.9zM171.9 150l2.7-.5v.9zM128.8 167l.5 2.6h-.9zM164.1 163.7l2.7 .4-2.7 .5zM170.1 169.5l1.8-1.1v2.1zM171.9 164.1l2.7-.4v.9zM128.4 217.2h.9l-.5 2.7zM58 223.6l2.2-1.6-1.6 2.2zM60.6 220.1l1.5 1.4h-1.5zM62.3 233.5l2.7-.5v.9zM76.4 228.3l2.7 .5-2.7 .4z"/>
<path d="M81.5 228.8l2.7-.5v.9zM112.6 233l2.6 .5-2.6 .4zM115.7 220.3l2.4 1.4-.6 .7z"/>
</g>
<path d="M26.1 50.8h163.6M26.2 50.8v9.7M189.7 50.8v9.7M26.1 60.4h163.6" fill="none" stroke="#000" stroke-width=".2"/>
<g font-size="3.9">
<text x="26.3" y="43.5">529-Ball Low Profile Fine-Pitch Ball Grid Array Package (2BW) - 19x19x1.7 mm Body</text>
<text x="26.3" y="48">[LFBGA]</text>
<text x="79.1" y="152.7">TOP VIEW</text>
<text x="159.3" y="176.4">SIDE VIEW</text>
<text x="74.8" y="239.6">BOTTOM VIEW</text>
</g>
<g font-size="3.2">
<text x="28.4" y="54.6">Note:</text>
<text x="41.1" y="54.6">For the most current package drawings, please see the Microchip Packaging Specification located at</text>
<text x="41.1" y="58.3">http://www.microchip.com/packaging</text>
<text x="145.7" y="66.5">529X</text>
<text x="153.4" y="70.7">0.20</text>
<text x="161.6" y="70.7">C</text>
<text x="155.3" y="78.1">0.20</text>
<text x="163.4" y="78.1">C</text>
<text x="148.4" y="168.8">SEATING</text>
<text x="151.9" y="172.6">PLANE</text>
</g>
<text font-size="3" x="26.6" y="261.3">© 2021 Microchip Technology Inc.</text>
<text font-size="2.9" x="109.7" y="251.6">Microchip Technology Drawing C04-537 Rev B Sheet 1 of 2</text>
<g font-size="2.7">
<text x="87.8" y="75.5">D</text>
<text x="122" y="75.6">A</text>
<text x="41.1" y="80.3">NOTE 1</text>
<text x="127.8" y="81.4">B</text>
<text x="127.9" y="115.6">E</text>
<text x="37.1" y="138.7">2X</text>
<text x="43.6" y="142.2">0.15</text>
<text x="50.6" y="142.2">C</text>
<text x="43.8" y="149.2">2X</text>
<text x="50.4" y="152.7">0.15</text>
<text x="57.4" y="152.8">C</text>
<text x="177.7" y="155.7">S</text>
<text x="178.8" y="151">A1</text>
<text x="157.8" y="160.4">M</text>
<text x="168.4" y="165.1">A</text>
<text x="165.4" y="170.4">C</text>
<text x="127.3" y="194.4">E1</text>
<text x="124" y="224.7">529X Øb</text>
<text x="35.6" y="231.7">NOTE 1</text>
<text x="71.5" y="229.7">e</text>
<text x="129.9" y="229.3">0.15</text>
<text x="129.9" y="233.2">0.08</text>
<text x="140.1" y="229.3">C</text>
<text x="140.1" y="233.2">C</text>
<text x="143.9" y="229.3">A</text>
<text x="147.4" y="229.3">B</text>
<text x="87.2" y="234.4">D1</text>
</g>
<g font-size="1.8">
<text x="57" y="88.8">A</text>
<text x="62.9" y="84.1" transform="rotate(-90 62.9 84.1)">1</text>
<text x="65.3" y="84.1" transform="rotate(-90 65.3 84.1)">2</text>
<text x="67.7" y="84.1" transform="rotate(-90 67.7 84.1)">3</text>
<text x="70.1" y="84.1" transform="rotate(-90 70.1 84.1)">4</text>
<text x="72.6" y="84.1" transform="rotate(-90 72.6 84.1)">5</text>
<text x="74.9" y="84.1" transform="rotate(-90 74.9 84.1)">6</text>
<text x="77.3" y="84.1" transform="rotate(-90 77.3 84.1)">7</text>
<text x="79.8" y="84.1" transform="rotate(-90 79.8 84.1)">8</text>
<text x="82.2" y="84.1" transform="rotate(-90 82.2 84.1)">9</text>
<text x="84.6" y="84.1" transform="rotate(-90 84.6 84.1)">10</text>
<text x="87" y="84.1" transform="rotate(-90 87 84.1)">11</text>
<text x="89.4" y="84.1" transform="rotate(-90 89.4 84.1)">12</text>
<text x="91.8" y="84.1" transform="rotate(-90 91.8 84.1)">13</text>
<text x="94.2" y="84.1" transform="rotate(-90 94.2 84.1)">14</text>
<text x="96.6" y="84.1" transform="rotate(-90 96.6 84.1)">15</text>
<text x="99" y="84.1" transform="rotate(-90 99 84.1)">16</text>
<text x="101.4" y="84.1" transform="rotate(-90 101.4 84.1)">17</text>
<text x="103.8" y="84.1" transform="rotate(-90 103.8 84.1)">18</text>
<text x="106.3" y="84.1" transform="rotate(-90 106.3 84.1)">19</text>
<text x="108.7" y="84.1" transform="rotate(-90 108.7 84.1)">20</text>
<text x="111.1" y="84.1" transform="rotate(-90 111.1 84.1)">21</text>
<text x="113.5" y="84.1" transform="rotate(-90 113.5 84.1)">22</text>
<text x="115.9" y="84.1" transform="rotate(-90 115.9 84.1)">23</text>
<text x="56.9" y="93.6">C</text>
<text x="57" y="91.2">B</text>
<text x="56.9" y="96">D</text>
<text x="57" y="98.4">E</text>
<text x="57.1" y="100.8">F</text>
<text x="56.8" y="103.2">G</text>
<text x="56.9" y="105.6">H</text>
<text x="57" y="110.4">K</text>
<text x="57.2" y="112.9">L</text>
<text x="57.3" y="108">J</text>
<text x="56.7" y="115.3">M</text>
<text x="56.9" y="117.7">N</text>
<text x="56.9" y="122.5">R</text>
<text x="57" y="120.1">P</text>
<text x="57.1" y="124.9">T</text>
<text x="56.9" y="127.3">U</text>
<text x="57" y="129.7">V</text>
<text x="55.8" y="136.9">AA</text>
<text x="56.5" y="132.1">W</text>
<text x="57" y="134.5">Y</text>
<text x="55.7" y="141.7">AC</text>
<text x="55.8" y="139.4">AB</text>
<text x="55.7" y="167.6">AC</text>
<text x="62.9" y="162.9" transform="rotate(-90 62.9 162.9)">1</text>
<text x="65.3" y="162.9" transform="rotate(-90 65.3 162.9)">2</text>
<text x="67.7" y="162.9" transform="rotate(-90 67.7 162.9)">3</text>
<text x="70.1" y="162.9" transform="rotate(-90 70.1 162.9)">4</text>
<text x="72.6" y="162.9" transform="rotate(-90 72.6 162.9)">5</text>
<text x="74.9" y="162.9" transform="rotate(-90 74.9 162.9)">6</text>
<text x="77.3" y="162.9" transform="rotate(-90 77.3 162.9)">7</text>
<text x="79.8" y="162.9" transform="rotate(-90 79.8 162.9)">8</text>
<text x="82.2" y="162.9" transform="rotate(-90 82.2 162.9)">9</text>
<text x="84.6" y="162.9" transform="rotate(-90 84.6 162.9)">10</text>
<text x="87" y="162.9" transform="rotate(-90 87 162.9)">11</text>
<text x="89.4" y="162.9" transform="rotate(-90 89.4 162.9)">12</text>
<text x="91.8" y="162.9" transform="rotate(-90 91.8 162.9)">13</text>
<text x="94.2" y="162.9" transform="rotate(-90 94.2 162.9)">14</text>
<text x="96.6" y="162.9" transform="rotate(-90 96.6 162.9)">15</text>
<text x="99" y="162.9" transform="rotate(-90 99 162.9)">16</text>
<text x="101.4" y="162.9" transform="rotate(-90 101.4 162.9)">17</text>
<text x="103.8" y="162.9" transform="rotate(-90 103.8 162.9)">18</text>
<text x="106.3" y="162.9" transform="rotate(-90 106.3 162.9)">19</text>
<text x="108.7" y="162.9" transform="rotate(-90 108.7 162.9)">20</text>
<text x="111.1" y="162.9" transform="rotate(-90 111.1 162.9)">21</text>
<text x="113.5" y="162.9" transform="rotate(-90 113.5 162.9)">22</text>
<text x="115.9" y="162.9" transform="rotate(-90 115.9 162.9)">23</text>
<text x="55.8" y="172.4">AA</text>
<text x="55.8" y="170">AB</text>
<text x="56.5" y="177.2">W</text>
<text x="57" y="179.6">V</text>
<text x="57" y="174.8">Y</text>
<text x="56.9" y="182">U</text>
<text x="57.1" y="184.4">T</text>
<text x="56.9" y="191.6">N</text>
<text x="56.9" y="186.9">R</text>
<text x="57" y="189.2">P</text>
<text x="56.7" y="194.1">M</text>
<text x="57.2" y="196.5">L</text>
<text x="56.9" y="203.7">H</text>
<text x="57" y="198.9">K</text>
<text x="57.3" y="201.3">J</text>
<text x="56.8" y="206.1">G</text>
<text x="57.1" y="208.5">F</text>
<text x="56.9" y="215.7">C</text>
<text x="56.9" y="213.3">D</text>
<text x="57" y="210.9">E</text>
<text x="57" y="220.6">A</text>
<text x="57" y="218.1">B</text>
</g>
</svg>
